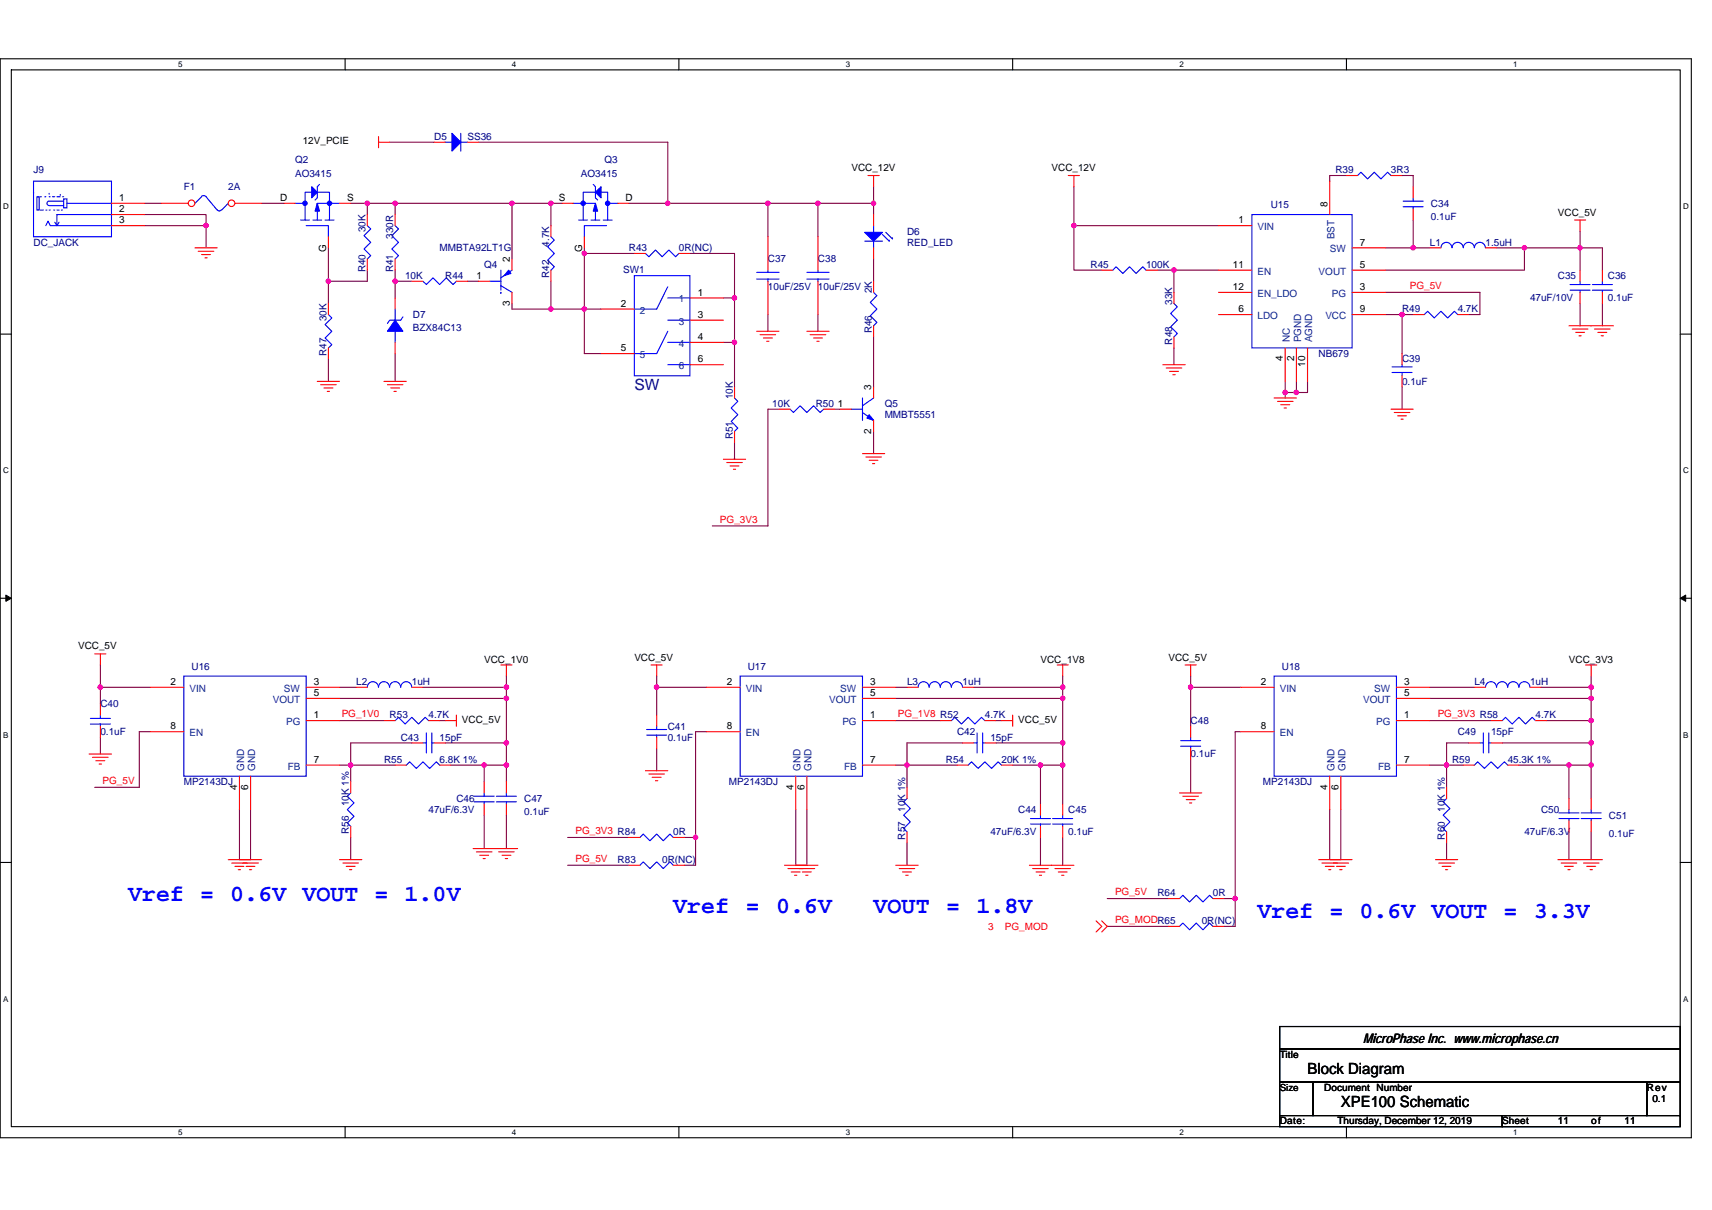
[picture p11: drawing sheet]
<svg xmlns="http://www.w3.org/2000/svg" width="297mm" height="210mm" viewBox="0 0 297 210" stroke-linecap="round" stroke-linejoin="round" font-family="sans-serif">
<path d="M0 10.2h293.5v187.2h-293.5zM2 12.1h289.5v183.4h-289.5z" fill="none" stroke="#000" stroke-width=".19"/>
<g fill="#fff">
<path d="M30.9 10.4h.8v1.6h-.8z"/>
<path d="M30.9 195.7h.8v1.6h-.8z"/>
</g>
<path d="M59.9 10.2v1.9M59.9 195.5v1.9" fill="none" stroke="#000" stroke-width=".19"/>
<g fill="#fff">
<path d="M88.8 10.4h.8v1.6h-.8z"/>
<path d="M88.8 195.7h.8v1.6h-.8z"/>
</g>
<path d="M117.8 10.2v1.9M117.8 195.5v1.9" fill="none" stroke="#000" stroke-width=".19"/>
<g fill="#fff">
<path d="M146.7 10.4h.8v1.6h-.8z"/>
<path d="M146.7 195.7h.8v1.6h-.8z"/>
</g>
<path d="M175.7 10.2v1.9M175.7 195.5v1.9" fill="none" stroke="#000" stroke-width=".19"/>
<g fill="#fff">
<path d="M204.7 10.4h.7v1.6h-.7z"/>
<path d="M204.7 195.7h.7v1.6h-.7z"/>
</g>
<path d="M233.6 10.2v1.9M233.6 195.5v1.9" fill="none" stroke="#000" stroke-width=".19"/>
<g fill="#fff">
<path d="M262.6 10.4h.7v1.6h-.7z"/>
<path d="M262.6 195.7h.7v1.6h-.7z"/>
<path d="M.5 35.1h1v1.5h-1z"/>
<path d="M292 35.1h1v1.5h-1z"/>
<path d="M.5 80.9h1v1.5h-1z"/>
<path d="M292 80.9h1v1.5h-1z"/>
</g>
<path d="M0 58h2M291.5 58h2" fill="none" stroke="#000" stroke-width=".19"/>
<g fill="#fff">
<path d="M.5 126.7h.9v1.6h-.9z"/>
<path d="M292 126.7h.9v1.6h-.9z"/>
</g>
<path d="M0 103.8h2M291.5 103.8h2" fill="none" stroke="#000" stroke-width=".19"/>
<path d="M1 103.3l1 .5-1 .6zM291.5 103.8l1-.5v1.1z" fill="#000" stroke="#000" stroke-width=".17"/>
<g fill="#fff">
<path d="M.5 172.6h.9v1.5h-.9z"/>
<path d="M292 172.6h.9v1.5h-.9z"/>
</g>
<path d="M0 149.7h2M291.5 149.7h2M222 178.1h69.5v3.9h-69.5zM222 182h69.5v5.8h-69.5zM222 187.8h5.8v5.8h-5.8zM222 193.6h38.6v1.9h-38.6zM227.8 187.8h57.9v5.8h-57.9zM260.6 193.6h30.9v1.9h-30.9zM285.7 187.8h5.8v5.8h-5.8z" fill="none" stroke="#000" stroke-width=".19"/>
<g fill="none" stroke="#800040" stroke-width=".19">
<path d="M25.1 35.3h2.9M25.1 39.2h10.6M25.1 37.2h10.6v2M35.7 39.2v3.8M45.4 35.3h3.9M60.9 35.3h2.8M63.7 35.3v1.9M63.7 35.3h4.9M67.6 24.7h7.7M68.6 35.3v1.9M68.6 35.3h20.2M83 24.7h32.9v10.6"/>
<path d="M88.8 35.3h6.8M88.8 35.3v9.6M95.6 35.3h1.9M95.6 35.3v3.9M109.1 35.3h6.8M115.9 35.3h17.3M133.2 35.3h8.7M133.2 35.3v5.8M141.9 35.3v5.8M141.9 35.3h9.7M151.6 35.3v1.9M151.6 32.4v2.9"/>
<path d="M186.3 32.4v6.8h25.1M186.3 39.2v7.7h4.9M233.6 30.5h-2.9v.9M243.3 30.5h1.9v1.9M245.2 38.2v4.8M57 43v5.8M57 48.8v3.9M63.7 46.9v1.9h-6.7M68.6 48.8v2.9M68.6 46.9v1.9M68.6 48.8h2.9M81.1 48.8h1.9"/>
<path d="M88.8 52.7v.9h6.8M95.6 48.8v4.8M95.6 53.6h5.8M101.4 53.6v7.8h2.9M101.4 44v9.6M101.4 43v1M101.4 53.6h2.9M101.4 44h8.7M119.7 44h7.7v15.4M125.5 51.7h1.9M125.5 59.4h1.9M127.4 59.4v7.7"/>
<path d="M133.2 54.6v2.9M141.9 54.6v2.9M151.6 44.9v3.9M151.6 58.5v8.6M200.8 46.9h2.9M211.4 46.9h-7.7v3.8M240.4 46.9h24.1v-3.9h9.6v3.9M240.4 54.6h2.9M240.4 50.7h16.4v3.9h-2M240.4 43h4.8M243.3 54.6v6.8M243.3 54.6h1.9"/>
<path d="M245.2 43h2.9M259.7 43h4.8M274.1 40.1v2.9h3.9v3.9M274.1 52.7v3.8M278 52.7v3.8M57 62.3v3.9M68.6 61.4v4.8M127.4 76.8v2.9M135.2 71h-2v20.3h-9.6M144.8 71h1M151.6 74.9v3.8M203.7 60.4v2.9"/>
<path d="M223 66.2v1.9h1.9M223 68.1v1M224.9 66.2v1.9h2v-1.9M243.3 67.1v3.9M17.4 119.3v2.9M17.4 115.4v3.9M17.4 119.3h8.7M58.9 119.3h2.9M73.4 119.3h14.5v1.9M87.9 117.3v2M113.9 119.3v4.8M113.9 117.3v2"/>
<path d="M113.9 119.3h8.7M155.4 119.3h2M168.9 119.3h15.5M184.4 117.3v2M184.4 119.3v1.9M206.6 119.3h8.7M206.6 117.3v8.7M248.1 119.3h7.7M267.4 119.3h8.7v1.9M276.1 117.3v2M17.4 128v2.9M26.1 127h-1.9v9.6h-7.8"/>
<path d="M58.9 121.2h29M58.9 132.8h2M58.9 125.1h7.7M60.9 132.8h7.7M60.9 132.8v2.9M71.5 128.9h-10.6v3.9M76.3 125.1h1M77.3 128.9h10.6M78.2 132.8h5.8M84 132.8h3.9M84 132.8v2.9M87.9 121.2v7.7"/>
<path d="M87.9 132.8v2.9M87.9 128.9v3.9M113.9 129.9v3.9M122.6 127h-1.9v18.3M155.4 121.2h29M155.4 125.1h7.7M155.4 132.8h2M157.4 132.8v3.8M157.4 132.8h8.6M167 128.9h-9.6v3.9M172.8 128.9h11.6M172.8 125.1h1"/>
<path d="M175.7 132.8h4.8M180.5 132.8v6.7M180.5 132.8h3.9M184.4 121.2v7.7M184.4 132.8v6.7M184.4 128.9v3.9M206.6 131.8v5.8M215.3 127h-1v28.9M248.1 125.1h10.6M248.1 121.2h28M248.1 132.8h2.9M251 132.8h2.9"/>
<path d="M251 132.8v3.8M254.8 128.9h-3.8v3.9M260.6 128.9h15.5M263.5 132.8h8.7M268.4 125.1h7.7M272.2 132.8h3.9M272.2 132.8v5.8M276.1 121.2v3.9M276.1 132.8v5.8M276.1 125.1v3.8M276.1 128.9v3.9M41.5 140.5v8.7"/>
<path d="M43.5 140.5v8.7M60.9 145.3v3.9M84 141.5v5.8M87.9 141.5v5.8M98.5 150.2h10.6M98.5 145.3h10.6M118.8 145.3h1.9M120.7 145.3v4.9h-1.9M138.1 140.5v9.7M140 140.5v9.7M157.4 146.3v3.9M180.5 145.3v4.9"/>
<path d="M184.4 145.3v4.9M192.1 155.9h10.6M212.4 155.9h1.9M214.3 155.9v4.9h-1.9M230.7 140.5v8.7M232.6 140.5v8.7M251 146.3v2.9M272.2 144.4v4.8M276.1 144.4v4.8M192.1 160.8h10.6"/>
</g>
<g fill="#f0f" stroke="#f0f" stroke-width=".19">
<circle cx="35.7" cy="39.1" r=".38"/>
<circle cx="186.3" cy="39.1" r=".38"/>
<circle cx="113.9" cy="119.3" r=".38"/>
<circle cx="184.4" cy="132.8" r=".38"/>
<circle cx="184.4" cy="128.9" r=".38"/>
<circle cx="157.4" cy="132.8" r=".38"/>
<circle cx="180.5" cy="132.8" r=".38"/>
<circle cx="184.4" cy="121.2" r=".38"/>
<circle cx="184.4" cy="119.3" r=".38"/>
<circle cx="120.7" cy="145.3" r=".38"/>
<circle cx="17.4" cy="119.3" r=".38"/>
<circle cx="84" cy="132.8" r=".38"/>
<circle cx="87.9" cy="132.8" r=".38"/>
<circle cx="87.9" cy="128.9" r=".38"/>
<circle cx="60.8" cy="132.8" r=".38"/>
<circle cx="87.9" cy="121.2" r=".38"/>
<circle cx="87.9" cy="119.3" r=".38"/>
<circle cx="203.7" cy="46.9" r=".38"/>
<circle cx="245.2" cy="43" r=".38"/>
<circle cx="264.5" cy="43" r=".38"/>
<circle cx="223" cy="68.1" r=".38"/>
<circle cx="224.9" cy="68.1" r=".38"/>
<circle cx="243.2" cy="54.6" r=".38"/>
<circle cx="274.1" cy="43" r=".38"/>
<circle cx="276.1" cy="125" r=".38"/>
<circle cx="206.6" cy="119.3" r=".38"/>
<circle cx="272.2" cy="132.8" r=".38"/>
<circle cx="251" cy="132.8" r=".38"/>
<circle cx="276.1" cy="132.8" r=".38"/>
<circle cx="276.1" cy="128.9" r=".38"/>
<circle cx="276.1" cy="121.2" r=".38"/>
<circle cx="276.1" cy="119.3" r=".38"/>
<circle cx="214.3" cy="155.9" r=".38"/>
<circle cx="151.6" cy="35.3" r=".38"/>
<circle cx="141.9" cy="35.3" r=".38"/>
<circle cx="127.4" cy="51.7" r=".38"/>
<circle cx="127.4" cy="59.4" r=".38"/>
<circle cx="101.4" cy="44" r=".38"/>
<circle cx="115.8" cy="35.3" r=".38"/>
<circle cx="57" cy="48.8" r=".38"/>
<circle cx="63.7" cy="35.3" r=".38"/>
<circle cx="68.6" cy="48.8" r=".38"/>
<circle cx="88.8" cy="35.3" r=".38"/>
<circle cx="68.6" cy="35.3" r=".38"/>
<circle cx="95.6" cy="35.3" r=".38"/>
<circle cx="95.6" cy="53.6" r=".38"/>
<circle cx="133.2" cy="35.3" r=".38"/>
<circle cx="101.4" cy="53.6" r=".38"/>
</g>
<g fill="none" stroke="#f00" stroke-width=".19">
<path d="M65.7 24.7h1.9M65.7 23.7v1.9M68.6 37.2v2M95.6 39.2v1.9M150.6 30.5h1.9M151.6 30.5v1.9M151.6 37.2v2M185.4 30.5h1.9M186.3 30.5v1.9M233.6 30.5h1.9M241.3 30.5h2M273.2 38.2h1.9"/>
<path d="M274.1 38.2v1.9M33.8 43h3.9M34.4 43.6h2.7M35 44.2h1.5M35.6 44.7h.3M57 52.7v1.9M68.6 44.9v2M71.5 48.8h1.9M79.2 48.8h1.9M83 48.8h2M88.8 50.7v2M88.8 44.9v2"/>
<path d="M95.6 46.9v1.9M104.3 53.6h5.8M119.7 51.7h5.8M119.7 55.6h5.8M119.7 59.4h5.8M131.3 57.5h3.9M131.9 58.1h2.7M132.5 58.7h1.5M133 59.2h.4M133.2 48.8v5.8M133.2 41.1v5.8M140 57.5h3.8"/>
<path d="M140.6 58.1h2.7M141.2 58.7h1.5M141.7 59.2h.4M141.9 48.8v5.8M141.9 41.1v5.8M151.6 48.8v1.9M151.6 56.5v2M151.6 43v1.9M191.2 46.9h1.9M198.9 46.9h1.9M203.7 50.7v2M203.7 58.5v1.9"/>
<path d="M248.1 43h1.9M257.7 43h2M272.2 56.5h7.7M272.8 57.1h2.7M273.4 57.7h1.5M274 58.3h.3M274.1 50.7v2M274.1 46.9v1.9M276.7 57.1h2.7M277.2 57.7h1.6M277.8 58.3h.4M278 50.7v2"/>
<path d="M278 46.9v1.9M55.1 66.2h3.8M55.6 66.8h2.7M56.2 67.3h1.6M56.8 67.9h.4M57 60.4v1.9M66.6 66.2h3.9M67.2 66.8h2.7M67.8 67.3h1.5M68.4 67.9h.4M104.3 61.4h5.8M119.7 63.3h5.8"/>
<path d="M125.5 79.7h3.9M149.6 78.7h3.9M150.2 79.3h2.7M150.8 79.9h1.5M201.8 63.3h3.8M202.4 63.9h2.6M202.9 64.5h1.6M203.5 65h.4M221.1 69.1h3.8M221.7 69.7h2.6M222.2 70.2h1.6M222.8 70.8h.4"/>
<path d="M241.3 71h3.9M241.9 71.6h2.7M242.5 72.2h1.5M243.1 72.7h.4M126.1 80.3h2.7M126.7 80.9h1.5M127.3 81.4h.3M151.4 80.5h.4M16.4 113.5h2M17.4 113.5v1.9M86.9 115.4h1.9M87.9 115.4v1.9"/>
<path d="M113 115.4h1.9M113.9 115.4v1.9M122.6 119.3h5.8M149.6 119.3h5.8M157.4 119.3h1.9M167 119.3h1.9M183.4 115.4h2M184.4 115.4v1.9M205.6 115.4h2M206.6 115.4v1.9M255.8 119.3h1.9M265.5 119.3h1.9"/>
<path d="M275.1 115.4h1.9M276.1 115.4v1.9M15.5 130.9h3.8M16.1 131.4h2.7M16.6 132h1.6M17.2 132.6h.4M17.4 126v2M17.4 122.2v1.9M60.9 135.7v1.9M71.5 128.9h1.9M75.3 128.9h2M77.3 125.1h1.9"/>
<path d="M79.2 124.1v1.9M84 139.5v2M84 135.7v1.9M87.9 139.5v2M87.9 135.7v1.9M112 133.8h3.9M112.6 134.3h2.7M113.2 134.9h1.5M113.7 135.5h.4M113.9 128v1.9M113.9 124.1v1.9M122.6 127h5.8"/>
<path d="M138.1 134.7v5.8M140 134.7v5.8M149.6 125.1h5.8M149.6 121.2h5.8M149.6 132.8h5.8M157.4 136.6v2M166 132.8h2M167 128.9h1.9M170.9 128.9h1.9M173.8 125.1h1.9M173.8 132.8h1.9M175.7 124.1v1.9"/>
<path d="M184.4 139.5v2M204.7 137.6h3.8M205.2 138.2h2.7M205.8 138.8h1.6M206.4 139.3h.4M251 136.6v2M254.8 128.9h2M258.7 128.9h1.9M272.2 138.6v1.9M276.1 138.6v1.9M39.6 149.2h3.9M40.2 149.8h2.7"/>
<path d="M40.8 150.3h1.5M41.3 150.9h.4M41.5 149.2h3.9M42.1 149.8h2.7M42.7 150.3h1.5M43.3 150.9h.4M58.9 149.2h3.9M59.5 149.8h2.7M60.1 150.3h1.5M60.6 150.9h.4M60.9 143.4v1.9M82.1 147.3h7.7"/>
<path d="M82.7 147.8h2.7M83.2 148.4h1.6M83.8 149h.4M86.5 147.8h2.7M87.1 148.4h1.5M87.7 149h.4M109.1 150.2h1.9M116.8 150.2h2M136.1 150.2h3.9M136.7 150.7h2.7M137.3 151.3h1.5M137.9 151.9h.4"/>
<path d="M138.1 150.2h3.8M138.6 150.7h2.7M139.2 151.3h1.6M139.8 151.9h.4M155.4 150.2h3.9M156 150.7h2.7M156.6 151.3h1.5M157.2 151.9h.4M157.4 144.4v1.9M178.6 150.2h7.7M179.2 150.7h2.7M179.8 151.3h1.5"/>
<path d="M180.3 151.9h.4M183 150.7h2.7M183.6 151.3h1.6M184.2 151.9h.4M184.4 143.4v1.9M190.2 159.8l1 1-1 .9M191.2 159.8l.9 1-.9 .9M202.7 155.9h2M210.5 155.9h1.9M228.8 149.2h3.8M229.4 149.8h2.7M230 150.3h1.5"/>
<path d="M230.5 150.9h.4M230.7 149.2h3.9M231.3 149.8h2.7M231.9 150.3h1.5M232.4 150.9h.5M249.1 149.2h3.8M249.6 149.8h2.7M250.2 150.3h1.6M250.8 150.9h.4M251 144.4v1.9M270.3 149.2h7.7M270.9 149.8h2.7"/>
<path d="M271.5 150.3h1.5M272 150.9h.4M272.2 142.4v2M274.7 149.8h2.7M275.3 150.3h1.6M275.9 150.9h.4M276.1 142.4v2M202.7 160.8h2M210.5 160.8h1.9"/>
</g>
<g fill="none" stroke="#00f" stroke-width=".19">
<path d="M35 34.1l-1.2 1.2M35.7 34.1l2 2.3M35.7 34.1l-.4-.1-.4 .1M38.4 36.4l-.3 .2-.4-.2M39.6 35.3l-1.1 1.1M68.6 39.2l.5 .5-1.1 1.2 1.1 1.2-1.1 1.1 1.1 1.2-.5 .5M151.6 39.2v1.1M235.5 30.5l.6-.6 1.2 1.2 1.1-1.2 1.2 1.2 1.1-1.2 .6 .6M57 54.6l.6 .6-1.2 1.1 1.2 1.2-1.2 1.2 1.2 1.1-.6 .6M73.4 48.8l.6 .6 1.1-1.2 1.2 1.2 1.1-1.2 1.2 1.2 .6-.6M85 48.8h1.9M86.9 50.7h.1"/>
<path d="M86.9 46.9v3.5M86.9 49.6l1.9 1.1M88.8 46.9l-1.9 1.3M95.6 41.1l.6 .6-1.2 1.1 1.2 1.2-1.2 1.1 1.2 1.2-.6 .6M110.1 47.8h9.6v17.4h-9.6zM115.9 49.8l-2 3.8h-3.8M115.9 57.5l-2 3.9h-3.8M115.9 59.4h3.8M115.9 51.7h3.8M115.9 55.6h3.8M131.3 48.4h3.9M131.3 47.3h3.9"/>
<path d="M133.2 48.4v.4M133.2 46.9v.4M140 48.4h3.8M140 47.3h3.8M141.9 48.4v.4M141.9 46.9v.4M150 41.8h3.1M151.6 50.7l.5 .6-1.1 1.2 1.1 1.1-1.1 1.2 1.1 1.1-.5 .6M151.6 41.8v1.2M153.1 40.7l1.2 1.1v-.1M153.7 40.3l1.2 1.2v-.2M193.1 46.9l.6-.6 1.1 1.2 1.2-1.2 1.1 1.2 1.2-1.2 .6 .6"/>
<path d="M203.7 52.7l.6 .6-1.2 1.1 1.2 1.2-1.2 1.1 1.2 1.2-.6 .6M255.8 43a.96 .96 0 0 0-1-.9 .96 .96 0 0 0-.9 .9 .97 .97 0 0 0-1-.9 .97 .97 0 0 0-1 .9 .95 .95 0 0 0-.9-.9 .95 .95 0 0 0-1 .9M257.7 43a.95 .95 0 0 0-.9-.9 .95 .95 0 0 0-1 .9M272.4 49.4h3.5M272.4 50.4h3.5M274.1 50.4v.3M274.1 48.8v.6M276.3 49.4h3.5M276.3 50.4h3.5M278 50.4v.3M278 48.8v.6M115.9 63.3h3.8"/>
<path d="M128.4 117.3h21.2v17.4h-21.2zM159.3 119.3a.95 .95 0 0 1 .9-1 .95 .95 0 0 1 1 1M161.2 119.3a.95 .95 0 0 1 1-1 .95 .95 0 0 1 .9 1 .96 .96 0 0 1 1-1 .96 .96 0 0 1 1 1M165.1 119.3a.96 .96 0 0 1 .9-1 .96 .96 0 0 1 1 1M257.7 119.3a.95 .95 0 0 1 1-1 .95 .95 0 0 1 .9 1 .96 .96 0 0 1 1-1 .96 .96 0 0 1 1 1M261.6 119.3a.96 .96 0 0 1 1-1 .96 .96 0 0 1 .9 1M263.5 119.3a.95 .95 0 0 1 1-1 .95 .95 0 0 1 .9 1M15.7 124.7h3.5M15.7 125.6h3.5M17.4 125.6v.4M17.4 124.1v.6M60.9 137.6l-.6 .6 1.1 1.1-1.1 1.2 1.1 1.2-1.1 1.1 .6 .6"/>
<path d="M73.4 128.9h.6M74 127.2v3.5M74.9 128.9h.4M74.9 127.2v3.5M82.3 138.2h3.4M82.3 139.1h3.4M84 139.1v.4M84 137.6v.6M86.1 138.2h3.5M86.1 139.1h3.5M87.9 139.1v.4M87.9 137.6v.6"/>
<path d="M112.2 126.6h3.5M112.2 127.6h3.5M113.9 127.6v.4M113.9 126v.6M157.4 138.6l-.6 .5 1.1 1.2-1.1 1.2 1.1 1.1-1.1 1.2 .6 .6M168 132.8l.6-.6 1.1 1.2 1.2-1.2 1.1 1.2 1.2-1.2 .6 .6M168.9 128.9h.6M169.5 127.2v3.5M170.5 128.9h.4M170.5 127.2v3.5M251 138.6l-.6 .5 1.2 1.2-1.2 1.2 1.2 1.1-1.2 1.2 .6 .6M256.8 128.9h.6"/>
<path d="M257.4 127.2v3.5M258.3 127.2v3.5M258.3 128.9h.4M111 150.2l.6-.6 1.2 1.1 1.1-1.1 1.2 1.1 1.1-1.1 .6 .6M182.6 142h3.5M182.6 143h3.5M184.4 143v.4M184.4 141.5v.5M204.7 155.9l.5-.5 1.2 1.1 1.2-1.1 1.1 1.1 1.2-1.1 .6 .5M270.5 141.1h3.5M270.5 142h3.5M272.2 142v.4"/>
<path d="M272.2 140.5v.6M274.3 141.1h3.5M274.3 142h3.5M276.1 142v.4M276.1 140.5v.6M204.7 160.8l.5-.6 1.2 1.2 1.2-1.2 1.1 1.2 1.2-1.2 .6 .6"/>
</g>
<g fill="#00f" stroke="#00f" stroke-width=".19">
<path d="M88.3 46.9l.3 .6-1.1 .3z" fill-rule="evenodd"/>
<path d="M150 40.3h3.1l-1.5 1.5z" fill-rule="evenodd"/>
</g>
<circle cx="33.2" cy="35.3" r=".57" fill="#fff" stroke="#f00" stroke-width=".19"/>
<path d="M28 35.3h4.7" fill="none" stroke="#f00" stroke-width=".19"/>
<circle cx="40.2" cy="35.3" r=".57" fill="#fff" stroke="#f00" stroke-width=".19"/>
<g fill="none" stroke="#f00" stroke-width=".19">
<path d="M19.3 39.2h5.8M19.3 37.2h5.8M19.3 35.3h5.8M40.8 35.3h4.6M49.3 35.3h1.9M58.9 35.3h2M63.7 37.2v2M75.3 24.7h2M81.1 24.7h1.9M97.5 35.3h2M107.2 35.3h1.9M211.4 39.2h5.8"/>
<path d="M230.7 31.4v5.8M245.2 36.3v1.9M245.2 32.4v1.9M57 41.1v1.9M63.7 44.9v2M68.6 59.4v2M68.6 51.7v1.9M101.4 41.1v1.9M110.1 44h1.9M117.8 44h1.9M211.4 54.6h5.8M211.4 46.9h5.8"/>
<path d="M211.4 50.7h5.8M234.6 50.7h5.8M234.6 46.9h5.8M234.6 43h5.8M234.6 54.6h5.8M245.2 54.6h1.9M252.9 54.6h1.9M127.4 67.1v2M127.4 74.9v1.9M135.2 71h1.9M142.9 71h1.9M145.8 71h1.9"/>
<path d="M151.6 72.9v2M151.6 67.1v2M223 60.4v5.8M224.9 60.4v5.8M226.9 60.4v5.8M243.3 61.4v1.9M243.3 65.2v1.9M26.1 119.3h5.8M53.1 119.3h5.8M61.8 119.3h1.9M71.5 119.3h1.9M215.3 119.3h5.8"/>
<path d="M242.3 119.3h5.8M26.1 127h5.8M41.5 134.7v5.8M43.5 134.7v5.8M53.1 125.1h5.8M53.1 121.2h5.8M53.1 132.8h5.8M66.6 125.1h2M68.6 132.8h1.9M74.4 125.1h1.9M76.3 132.8h1.9M163.1 125.1h2"/>
<path d="M170.9 125.1h1.9M180.5 139.5v2M206.6 129.9v1.9M206.6 126v2M215.3 127h5.8M230.7 134.7v5.8M232.6 134.7v5.8M242.3 125.1h5.8M242.3 121.2h5.8M242.3 132.8h5.8M253.9 132.8h1.9M258.7 125.1h1.9"/>
<path d="M261.6 132.8h1.9M266.4 125.1h2M109.1 145.3h1.9M116.8 145.3h2M180.5 143.4v1.9"/>
</g>
<g fill="none" stroke="#00f" stroke-width=".19">
<path d="M5.8 33.4h.1M5.8 31.4h13.5v9.7h-13.5zM6.4 34.1h.4v2.3h-.4zM7 34.1h.2M7 36.4h.6M7.8 34.1h.2M8 39.2l.3-.8 .4 .8h10.6M8 36.4h.1M8.5 34.9a.38 .38 0 0 0-.4 .4 .38 .38 0 0 0 .4 .4M8.5 34.1h.2M8.5 34.9h2.5M8.5 35.7h2.5"/>
<path d="M8.5 33.5h.1M8.5 36.4h.2M9.1 34.1h.4M9.3 36.4h.2M9.5 38.6l.4 .6M9.9 34.1h.6M9.9 36.4h.4M10.3 38.6l-.4 .6M10.5 33.7h.1M10.6 36.4h.3M10.9 34.1h.1M11 34.5h.6v1.6h-.6z"/>
<path d="M11.6 35.3h7.7M13.5 35.3h.1M19.3 37.2h-9.4v2M51.2 35.3h1.7M52.2 38.2h1.5M53.1 39.2h3.9v1.9M54.1 33.4h-1.2v4.8M54.3 38.2h1.5M55.1 33.4h2.1v4.8M55.4 32l-.3 .4v1.9l-.4 .4M56.4 38.2h1.6M58.9 35.3h-3.8v2.9"/>
<path d="M63.7 39.2l.6 .5-1.1 1.2 1.1 1.2-1.1 1.1 1.1 1.2-.6 .5M77.3 24.7h1.1M79.9 24.7h1.2M79.9 23.1v3.1M99.5 35.3h3.8v2.9M100.4 38.2h1.6M102.5 38.2h1.6M102.9 32l.4 .4v1.9l.4 .4M103.3 33.4h-2.1v4.8M104.3 33.4h1.1v4.8M104.7 38.2h1.5M105.2 39.2h-3.8v1.9"/>
<path d="M105.4 35.3h1.8M217.2 37.2h17.4v23.2h-17.4zM243.5 34.9h3.4M243.5 35.9h3.4M245.2 35.9v.4M245.2 34.3v.6M68.6 57.5v1.9M68.6 53.6v2M69.9 55l-.4 .6h-1.9l-.4 .5M112 44l.6 .6 1.1-1.2 1.2 1.2 1.2-1.2 1.1 1.2 .6-.6M247.1 54.6l.6-.6 1.2 1.2 1.1-1.2 1.2 1.2 1.1-1.2 .6 .6M127.4 69.1l.6 .6-1.1 1.1 1.1 1.2-1.1 1.1 1.1 1.2-.6 .6"/>
<path d="M137.1 71l.6 .6 1.1-1.2 1.2 1.2 1.2-1.2 1.1 1.2 .6-.6M147.7 71h1.9M149.6 69.1v3.8M149.6 71.6l2 1.3M151.6 69.1l-2 1.3M241.5 64.6h3.5M241.5 63.7h3.5M243.3 63.3v.4M243.3 64.6v.6M31.9 117.3h21.2v17.4h-21.2zM63.7 119.3a.96 .96 0 0 1 1-1 .96 .96 0 0 1 1 1 .96 .96 0 0 1 .9-1 .96 .96 0 0 1 1 1M67.6 119.3a.95 .95 0 0 1 1-1 .95 .95 0 0 1 .9 1"/>
<path d="M69.5 119.3a.95 .95 0 0 1 1-1 .95 .95 0 0 1 .9 1M221.1 117.3h21.2v17.4h-21.2zM68.6 125.1l.5-.6 1.2 1.1 1.2-1.1 1.1 1.1 1.2-1.1 .6 .6M70.5 132.8l.6-.6 1.1 1.2 1.2-1.2 1.1 1.2 1.2-1.2 .6 .6M165.1 125.1l.6-.6 1.1 1.1 1.2-1.1 1.1 1.1 1.2-1.1 .6 .6M204.8 128.5h3.5M204.8 129.5h3.5M206.6 129.5v.4M206.6 128v.5M255.8 132.8l.6-.6 1.2 1.2 1.1-1.2 1.2 1.2 1.1-1.2 .6 .6M260.6 125.1l.6-.6 1.2 1.1 1.1-1.1 1.2 1.1 1.2-1.1 .5 .6M111 145.3l.6-.6 1.2 1.2 1.1-1.2 1.2 1.2 1.1-1.2 .6 .6"/>
<path d="M178.8 142h3.5M178.8 143h3.5M180.5 143v.4M180.5 141.5v.5"/>
</g>
<g fill="#00f" stroke="#00f" stroke-width=".19">
<path d="M54.1 32.4l1 1-1 .9z" fill-rule="evenodd"/>
<path d="M55.1 35.3l.3 1.3h-.7z" fill-rule="evenodd"/>
<path d="M103.3 33.4l1-1v1.9z" fill-rule="evenodd"/>
<path d="M103.3 35.3l.4 1.3h-.8z" fill-rule="evenodd"/>
<path d="M150.8 72l.8 .9-1.2-.3z" fill-rule="evenodd"/>
<path d="M68.6 55.6l1.3 1.9h-2.7z" fill-rule="evenodd"/>
<path d="M78.4 23.1l1.5 1.6-1.5 1.5z" fill-rule="evenodd"/>
<circle cx="57.2" cy="35.3" r=".38"/>
<circle cx="52.9" cy="35.3" r=".38"/>
<circle cx="101.2" cy="35.3" r=".38"/>
<circle cx="105.4" cy="35.3" r=".38"/>
</g>
<g fill="#f0f" stroke="#f0f" stroke-width=".19">
<circle cx="35.7" cy="39.1" r=".38"/>
<circle cx="186.3" cy="39.1" r=".38"/>
<circle cx="113.9" cy="119.3" r=".38"/>
<circle cx="184.4" cy="132.8" r=".38"/>
<circle cx="184.4" cy="128.9" r=".38"/>
<circle cx="157.4" cy="132.8" r=".38"/>
<circle cx="180.5" cy="132.8" r=".38"/>
<circle cx="184.4" cy="121.2" r=".38"/>
<circle cx="184.4" cy="119.3" r=".38"/>
<circle cx="120.7" cy="145.3" r=".38"/>
<circle cx="17.4" cy="119.3" r=".38"/>
<circle cx="84" cy="132.8" r=".38"/>
<circle cx="87.9" cy="132.8" r=".38"/>
<circle cx="87.9" cy="128.9" r=".38"/>
<circle cx="60.8" cy="132.8" r=".38"/>
<circle cx="87.9" cy="121.2" r=".38"/>
<circle cx="87.9" cy="119.3" r=".38"/>
<circle cx="203.7" cy="46.9" r=".38"/>
<circle cx="245.2" cy="43" r=".38"/>
<circle cx="264.5" cy="43" r=".38"/>
<circle cx="223" cy="68.1" r=".38"/>
<circle cx="224.9" cy="68.1" r=".38"/>
<circle cx="243.2" cy="54.6" r=".38"/>
<circle cx="274.1" cy="43" r=".38"/>
<circle cx="276.1" cy="125" r=".38"/>
<circle cx="206.6" cy="119.3" r=".38"/>
<circle cx="272.2" cy="132.8" r=".38"/>
<circle cx="251" cy="132.8" r=".38"/>
<circle cx="276.1" cy="132.8" r=".38"/>
<circle cx="276.1" cy="128.9" r=".38"/>
<circle cx="276.1" cy="121.2" r=".38"/>
<circle cx="276.1" cy="119.3" r=".38"/>
<circle cx="214.3" cy="155.9" r=".38"/>
<circle cx="151.6" cy="35.3" r=".38"/>
<circle cx="141.9" cy="35.3" r=".38"/>
<circle cx="127.4" cy="51.7" r=".38"/>
<circle cx="127.4" cy="59.4" r=".38"/>
<circle cx="101.4" cy="44" r=".38"/>
<circle cx="115.8" cy="35.3" r=".38"/>
<circle cx="57" cy="48.8" r=".38"/>
<circle cx="63.7" cy="35.3" r=".38"/>
<circle cx="68.6" cy="48.8" r=".38"/>
<circle cx="88.8" cy="35.3" r=".38"/>
<circle cx="68.6" cy="35.3" r=".38"/>
<circle cx="95.6" cy="35.3" r=".38"/>
<circle cx="95.6" cy="53.6" r=".38"/>
<circle cx="133.2" cy="35.3" r=".38"/>
<circle cx="101.4" cy="53.6" r=".38"/>
</g>
<g font-size="4" fill="#00f">
<text x="22.2" y="156.4">Vref = 0.6V VOUT = 1.0V</text>
<text x="116.8" y="158.4">Vref</text>
<text x="129.4" y="158.4">=</text>
<text x="134.7" y="158.4">0.6V</text>
<text x="151.6" y="158.4">VOUT</text>
<text x="164.1" y="158.4">=</text>
<text x="169.4" y="158.4">1.8V</text>
<text x="218.2" y="159.3">Vref = 0.6V VOUT = 3.3V</text>
</g>
<text font-size="2.7" fill="#000080" x="110.1" y="67.6">SW</text>
<g font-size="2.7">
<text x="226.9" y="186.3">Block Diagram</text>
<text x="232.6" y="192.1">XPE100 Schematic</text>
</g>
<text font-size="2.3" x="236.5" y="181.1">MicroPhase Inc. www.microphase.cn</text>
<g font-size="1.7" fill="#000080">
<text x="51.2" y="28.3">Q2</text>
<text x="75.3" y="24.3">D5</text>
<text x="81.1" y="24.3">SS36</text>
<text x="104.9" y="28.3">Q3</text>
<text x="5.8" y="30.1">J9</text>
<text x="31.9" y="33">F1</text>
<text x="39.6" y="33">2A</text>
<text x="51.2" y="30.7">AO3415</text>
<text x="100.8" y="30.7">AO3415</text>
<text x="231.7" y="30.1">R39</text>
<text x="241.3" y="30.1">3R3</text>
<text x="248.3" y="35.9">C34</text>
<text x="63.4" y="40.3" transform="rotate(-90 63.4 40.3)">30K</text>
<text x="68.2" y="41.5" transform="rotate(-90 68.2 41.5)">330R</text>
<text x="157.4" y="40.7">D6</text>
<text x="220.5" y="36.1">U15</text>
<text x="248.3" y="38.2">0.1uF</text>
<text x="5.8" y="42.6">DC_JACK</text>
<text x="63.4" y="47.3" transform="rotate(-90 63.4 47.3)">R40</text>
<text x="68.2" y="47.3" transform="rotate(-90 68.2 47.3)">R41</text>
<text x="76.3" y="43.6">MMBTA92LT1G</text>
<text x="84" y="46.5">Q4</text>
<text x="95.3" y="42.8" transform="rotate(-90 95.3 42.8)">4.7K</text>
<text x="108.1" y="47.5">SW1</text>
<text x="109.1" y="43.6">R43</text>
<text x="117.8" y="43.6">0R(NC)</text>
<text x="133.2" y="45.5">C37</text>
<text x="141.9" y="45.5">C38</text>
<text x="157.4" y="42.6">RED_LED</text>
<text x="189.2" y="46.5">R45</text>
<text x="198.9" y="46.5">100K</text>
<text x="248.1" y="42.6">L1</text>
<text x="257.7" y="42.6">1.5uH</text>
<text x="70.3" y="48.4">10K</text>
<text x="77.3" y="48.4">R44</text>
<text x="95.3" y="48.2" transform="rotate(-90 95.3 48.2)">R42</text>
<text x="133.2" y="50.4">10uF/25V 10uF/25V</text>
<text x="151.3" y="50.9" transform="rotate(-90 151.3 50.9)">2K</text>
<text x="203.4" y="52.9" transform="rotate(-90 203.4 52.9)">33K</text>
<text x="265.5" y="52.3">47uF/10V</text>
<text x="270.3" y="48.4">C35</text>
<text x="279" y="48.4">C36</text>
<text x="279" y="52.3">0.1uF</text>
<text x="56.7" y="55.8" transform="rotate(-90 56.7 55.8)">30K</text>
<text x="71.6" y="55.2">D7</text>
<text x="71.6" y="57.5">BZX84C13</text>
<text x="151.3" y="57.9" transform="rotate(-90 151.3 57.9)">R46</text>
<text x="203.4" y="59.8" transform="rotate(-90 203.4 59.8)">R48</text>
<text x="243.3" y="54.2">R49</text>
<text x="252.9" y="54.2">4.7K</text>
<text x="56.7" y="61.7" transform="rotate(-90 56.7 61.7)">R47</text>
<text x="228.8" y="61.9">NB679</text>
<text x="243.3" y="62.9">C39</text>
<text x="127.1" y="69.3" transform="rotate(-90 127.1 69.3)">10K</text>
<text x="134" y="70.6">10K</text>
<text x="141.5" y="70.6">R50</text>
<text x="153.5" y="70.6">Q5</text>
<text x="243.3" y="66.8">0.1uF</text>
<text x="127.1" y="76.2" transform="rotate(-90 127.1 76.2)">R51</text>
<text x="153.5" y="72.6">MMBT5551</text>
<text x="33.2" y="116.2">U16</text>
<text x="61.8" y="118.9">L2</text>
<text x="71.5" y="118.9">1uH</text>
<text x="129.7" y="116.2">U17</text>
<text x="157.4" y="118.9">L3</text>
<text x="167" y="118.9">1uH</text>
<text x="222.4" y="116.2">U18</text>
<text x="255.8" y="118.9">L4</text>
<text x="265.5" y="118.9">1uH</text>
<text x="17.4" y="122.7">C40</text>
<text x="67.6" y="124.7">R53</text>
<text x="74.4" y="124.7">4.7K</text>
<text x="170.9" y="124.7">4.7K</text>
<text x="206.6" y="125.6">C48</text>
<text x="266.4" y="124.7">4.7K</text>
<text x="17.4" y="127.6">0.1uF</text>
<text x="69.5" y="128.5">C43</text>
<text x="76.3" y="128.5">15pF</text>
<text x="115.9" y="126.6">C41</text>
<text x="115.9" y="128.5">0.1uF</text>
<text x="166" y="127.6">C42</text>
<text x="171.8" y="128.5">15pF</text>
<text x="206.6" y="131.4">0.1uF</text>
<text x="252.9" y="127.6">C49</text>
<text x="258.7" y="127.6">15pF</text>
<text x="31.9" y="136.2">MP2143DJ</text>
<text x="66.6" y="132.4">R55</text>
<text x="76.3" y="132.4">6.8K 1%</text>
<text x="126.5" y="136.2">MP2143DJ</text>
<text x="164.1" y="132.4">R54</text>
<text x="173.8" y="132.4">20K 1%</text>
<text x="219.1" y="136.2">MP2143DJ</text>
<text x="251.9" y="132.4">R59</text>
<text x="261.6" y="132.4">45.3K 1%</text>
<text x="60.5" y="139.9" transform="rotate(-90 60.5 139.9)">10K 1%</text>
<text x="74.4" y="141.1">47uF/6.3V</text>
<text x="79.2" y="139.1">C46</text>
<text x="90.9" y="139.1">C47</text>
<text x="90.9" y="141.5">0.1uF</text>
<text x="157" y="140.9" transform="rotate(-90 157 140.9)">10K 1%</text>
<text x="176.7" y="141.1">C44</text>
<text x="185.4" y="141.1">C45</text>
<text x="250.7" y="140.9" transform="rotate(-90 250.7 140.9)">10K 1%</text>
<text x="267.4" y="141.1">C50</text>
<text x="279.2" y="142">C51</text>
<text x="60.5" y="144.7" transform="rotate(-90 60.5 144.7)">R56</text>
<text x="107.2" y="149.8">R83</text>
<text x="114.9" y="149.8">0R(NC)</text>
<text x="116.8" y="144.9">0R</text>
<text x="157" y="145.7" transform="rotate(-90 157 145.7)">R57</text>
<text x="171.8" y="144.9">47uF/6.3V</text>
<text x="185.4" y="144.9">0.1uF</text>
<text x="250.7" y="145.7" transform="rotate(-90 250.7 145.7)">R60</text>
<text x="264.5" y="144.9">47uF/6.3V</text>
<text x="279.2" y="145.3">0.1uF</text>
<text x="200.8" y="155.6">R64</text>
<text x="210.5" y="155.6">0R</text>
<text x="208.5" y="160.4">0R(NC)</text>
</g>
<g font-size="1.7">
<text x="52.5" y="25.1">12V_PCIE</text>
<text x="147.7" y="29.7">VCC_12V</text>
<text x="182.5" y="29.7">VCC_12V</text>
<text x="20.7" y="34.9">1</text>
<text x="48.6" y="34.9">D</text>
<text x="60.3" y="34.9">S</text>
<text x="96.9" y="34.9">S</text>
<text x="108.5" y="34.9">D</text>
<text x="230.3" y="35.9" transform="rotate(-90 230.3 35.9)">8</text>
<text x="20.7" y="38.8">3</text>
<text x="20.7" y="36.8">2</text>
<text x="214.9" y="38.8">1</text>
<text x="270.3" y="37.4">VCC_5V</text>
<text x="56.6" y="43.8" transform="rotate(-90 56.6 43.8)">G</text>
<text x="88.4" y="45.5" transform="rotate(-90 88.4 45.5)">2</text>
<text x="101" y="43.8" transform="rotate(-90 101 43.8)">G</text>
<text x="213.9" y="46.5">11</text>
<text x="235.9" y="46.5">5</text>
<text x="235.9" y="42.6">7</text>
<text x="82.7" y="48.4">1</text>
<text x="88.4" y="53" transform="rotate(-90 88.4 53)">3</text>
<text x="107.7" y="53.2">2</text>
<text x="121.1" y="51.3">1</text>
<text x="213.9" y="50.3">12</text>
<text x="235.9" y="50.3">3</text>
<text x="121.1" y="55.2">3</text>
<text x="121.1" y="59">4</text>
<text x="214.9" y="54.2">6</text>
<text x="235.9" y="54.2">9</text>
<text x="107.7" y="61">5</text>
<text x="121.1" y="62.9">6</text>
<text x="222.6" y="62.7" transform="rotate(-90 222.6 62.7)">4</text>
<text x="224.5" y="62.7" transform="rotate(-90 224.5 62.7)">2</text>
<text x="226.5" y="63.6" transform="rotate(-90 226.5 63.6)">10</text>
<text x="145.4" y="70.6">1</text>
<text x="151.2" y="67.7" transform="rotate(-90 151.2 67.7)">3</text>
<text x="151.2" y="75.2" transform="rotate(-90 151.2 75.2)">2</text>
<text x="13.5" y="112.7">VCC_5V</text>
<text x="29.6" y="118.9">2</text>
<text x="54.5" y="118.9">3</text>
<text x="84" y="115">VCC_1V0</text>
<text x="110.1" y="114.6">VCC_5V</text>
<text x="126.1" y="118.9">2</text>
<text x="151" y="118.9">3</text>
<text x="180.5" y="115">VCC_1V8</text>
<text x="202.7" y="114.6">VCC_5V</text>
<text x="218.7" y="118.9">2</text>
<text x="243.6" y="118.9">3</text>
<text x="272.2" y="115">VCC_3V3</text>
<text x="54.5" y="120.8">5</text>
<text x="54.5" y="124.7">1</text>
<text x="80.2" y="125.4">VCC_5V</text>
<text x="151" y="120.8">5</text>
<text x="151" y="124.7">1</text>
<text x="176.7" y="125.4">VCC_5V</text>
<text x="243.6" y="120.8">5</text>
<text x="243.6" y="124.7">1</text>
<text x="29.6" y="126.6">8</text>
<text x="126.1" y="126.6">8</text>
<text x="218.7" y="126.6">8</text>
<text x="41.1" y="137" transform="rotate(-90 41.1 137)">4</text>
<text x="43.1" y="137" transform="rotate(-90 43.1 137)">6</text>
<text x="54.5" y="132.4">7</text>
<text x="137.7" y="137" transform="rotate(-90 137.7 137)">4</text>
<text x="139.6" y="137" transform="rotate(-90 139.6 137)">6</text>
<text x="151" y="132.4">7</text>
<text x="230.3" y="137" transform="rotate(-90 230.3 137)">4</text>
<text x="232.2" y="137" transform="rotate(-90 232.2 137)">6</text>
<text x="243.6" y="132.4">7</text>
<text x="222" y="183.6">Title</text>
<text x="222" y="189.3">Size</text>
<text x="229.8" y="189.3">Document Number</text>
<text x="285.7" y="189.3">Rev</text>
<text x="286.7" y="191.3">0.1</text>
<text x="222" y="195.1">Date:</text>
<text x="232.1" y="195.1">Thursday, December 12, 2019</text>
<text x="260.6" y="195.1">Sheet</text>
<text x="270.3" y="195.1">11</text>
<text x="276.1" y="195.1">of</text>
<text x="281.9" y="195.1">11</text>
</g>
<g font-size="1.7" fill="#004080">
<text x="218.2" y="39.9">VIN</text>
<text x="231.5" y="41.6" transform="rotate(-90 231.5 41.6)">BST</text>
<text x="218.2" y="47.7">EN</text>
<text x="228.8" y="47.7">VOUT</text>
<text x="230.7" y="43.8">SW</text>
<text x="117.8" y="52.5">1</text>
<text x="218.2" y="51.5">EN_LDO</text>
<text x="231.1" y="51.5">PG</text>
<text x="111" y="54.4">2</text>
<text x="117.8" y="56.3">3</text>
<text x="218.2" y="55.4">LDO</text>
<text x="223.8" y="59.4" transform="rotate(-90 223.8 59.4)">NC</text>
<text x="225.7" y="59.4" transform="rotate(-90 225.7 59.4)">PGND</text>
<text x="227.7" y="59.4" transform="rotate(-90 227.7 59.4)">AGND</text>
<text x="230" y="55.4">VCC</text>
<text x="111" y="62.1">5</text>
<text x="117.8" y="60.2">4</text>
<text x="117.8" y="64.1">6</text>
<text x="32.9" y="120.1">VIN</text>
<text x="47.3" y="122">VOUT</text>
<text x="49.3" y="120.1">SW</text>
<text x="49.6" y="125.8">PG</text>
<text x="129.4" y="120.1">VIN</text>
<text x="143.8" y="122">VOUT</text>
<text x="145.8" y="120.1">SW</text>
<text x="146.2" y="125.8">PG</text>
<text x="222" y="120.1">VIN</text>
<text x="236.5" y="122">VOUT</text>
<text x="238.4" y="120.1">SW</text>
<text x="238.8" y="125.8">PG</text>
<text x="32.9" y="127.8">EN</text>
<text x="129.4" y="127.8">EN</text>
<text x="222" y="127.8">EN</text>
<text x="42.4" y="133.7" transform="rotate(-90 42.4 133.7)">GND</text>
<text x="44.3" y="133.7" transform="rotate(-90 44.3 133.7)">GND</text>
<text x="49.9" y="133.6">FB</text>
<text x="138.9" y="133.7" transform="rotate(-90 138.9 133.7)">GND</text>
<text x="140.8" y="133.7" transform="rotate(-90 140.8 133.7)">GND</text>
<text x="146.4" y="133.6">FB</text>
<text x="231.5" y="133.7" transform="rotate(-90 231.5 133.7)">GND</text>
<text x="233.4" y="133.7" transform="rotate(-90 233.4 133.7)">GND</text>
<text x="239.1" y="133.6">FB</text>
</g>
<g font-size="1.7" fill="#f00">
<text x="244.6" y="50.1">PG_5V</text>
<text x="124.9" y="90.7">PG_3V3</text>
<text x="59.3" y="124.5">PG_1V0</text>
<text x="155.8" y="124.5">PG_1V8 R52</text>
<text x="249.4" y="124.5">PG_3V3 R58</text>
<text x="17.8" y="136">PG_5V</text>
<text x="99.8" y="144.7">PG_3V3 R84</text>
<text x="99.8" y="149.6">PG_5V</text>
<text x="193.5" y="155.3">PG_5V</text>
<text x="171.4" y="161.4">3</text>
<text x="174.3" y="161.4">PG_MOD</text>
<text x="193.5" y="160.2">PG_MODR65</text>
</g>
<g font-size="1.4">
<text x="30.9" y="11.7">5</text>
<text x="88.8" y="11.7">4</text>
<text x="146.7" y="11.7">3</text>
<text x="204.7" y="11.7">2</text>
<text x="262.6" y="11.7">1</text>
<text x=".5" y="36.3">D</text>
<text x="292" y="36.3">D</text>
<text x=".5" y="82.1">C</text>
<text x="292" y="82.1">C</text>
<text x=".5" y="128">B</text>
<text x="292" y="128">B</text>
<text x=".5" y="173.8">A</text>
<text x="292" y="173.8">A</text>
<text x="30.9" y="197">5</text>
<text x="88.8" y="197">4</text>
<text x="146.7" y="197">3</text>
<text x="204.7" y="197">2</text>
<text x="262.6" y="197">1</text>
</g>
</svg>
